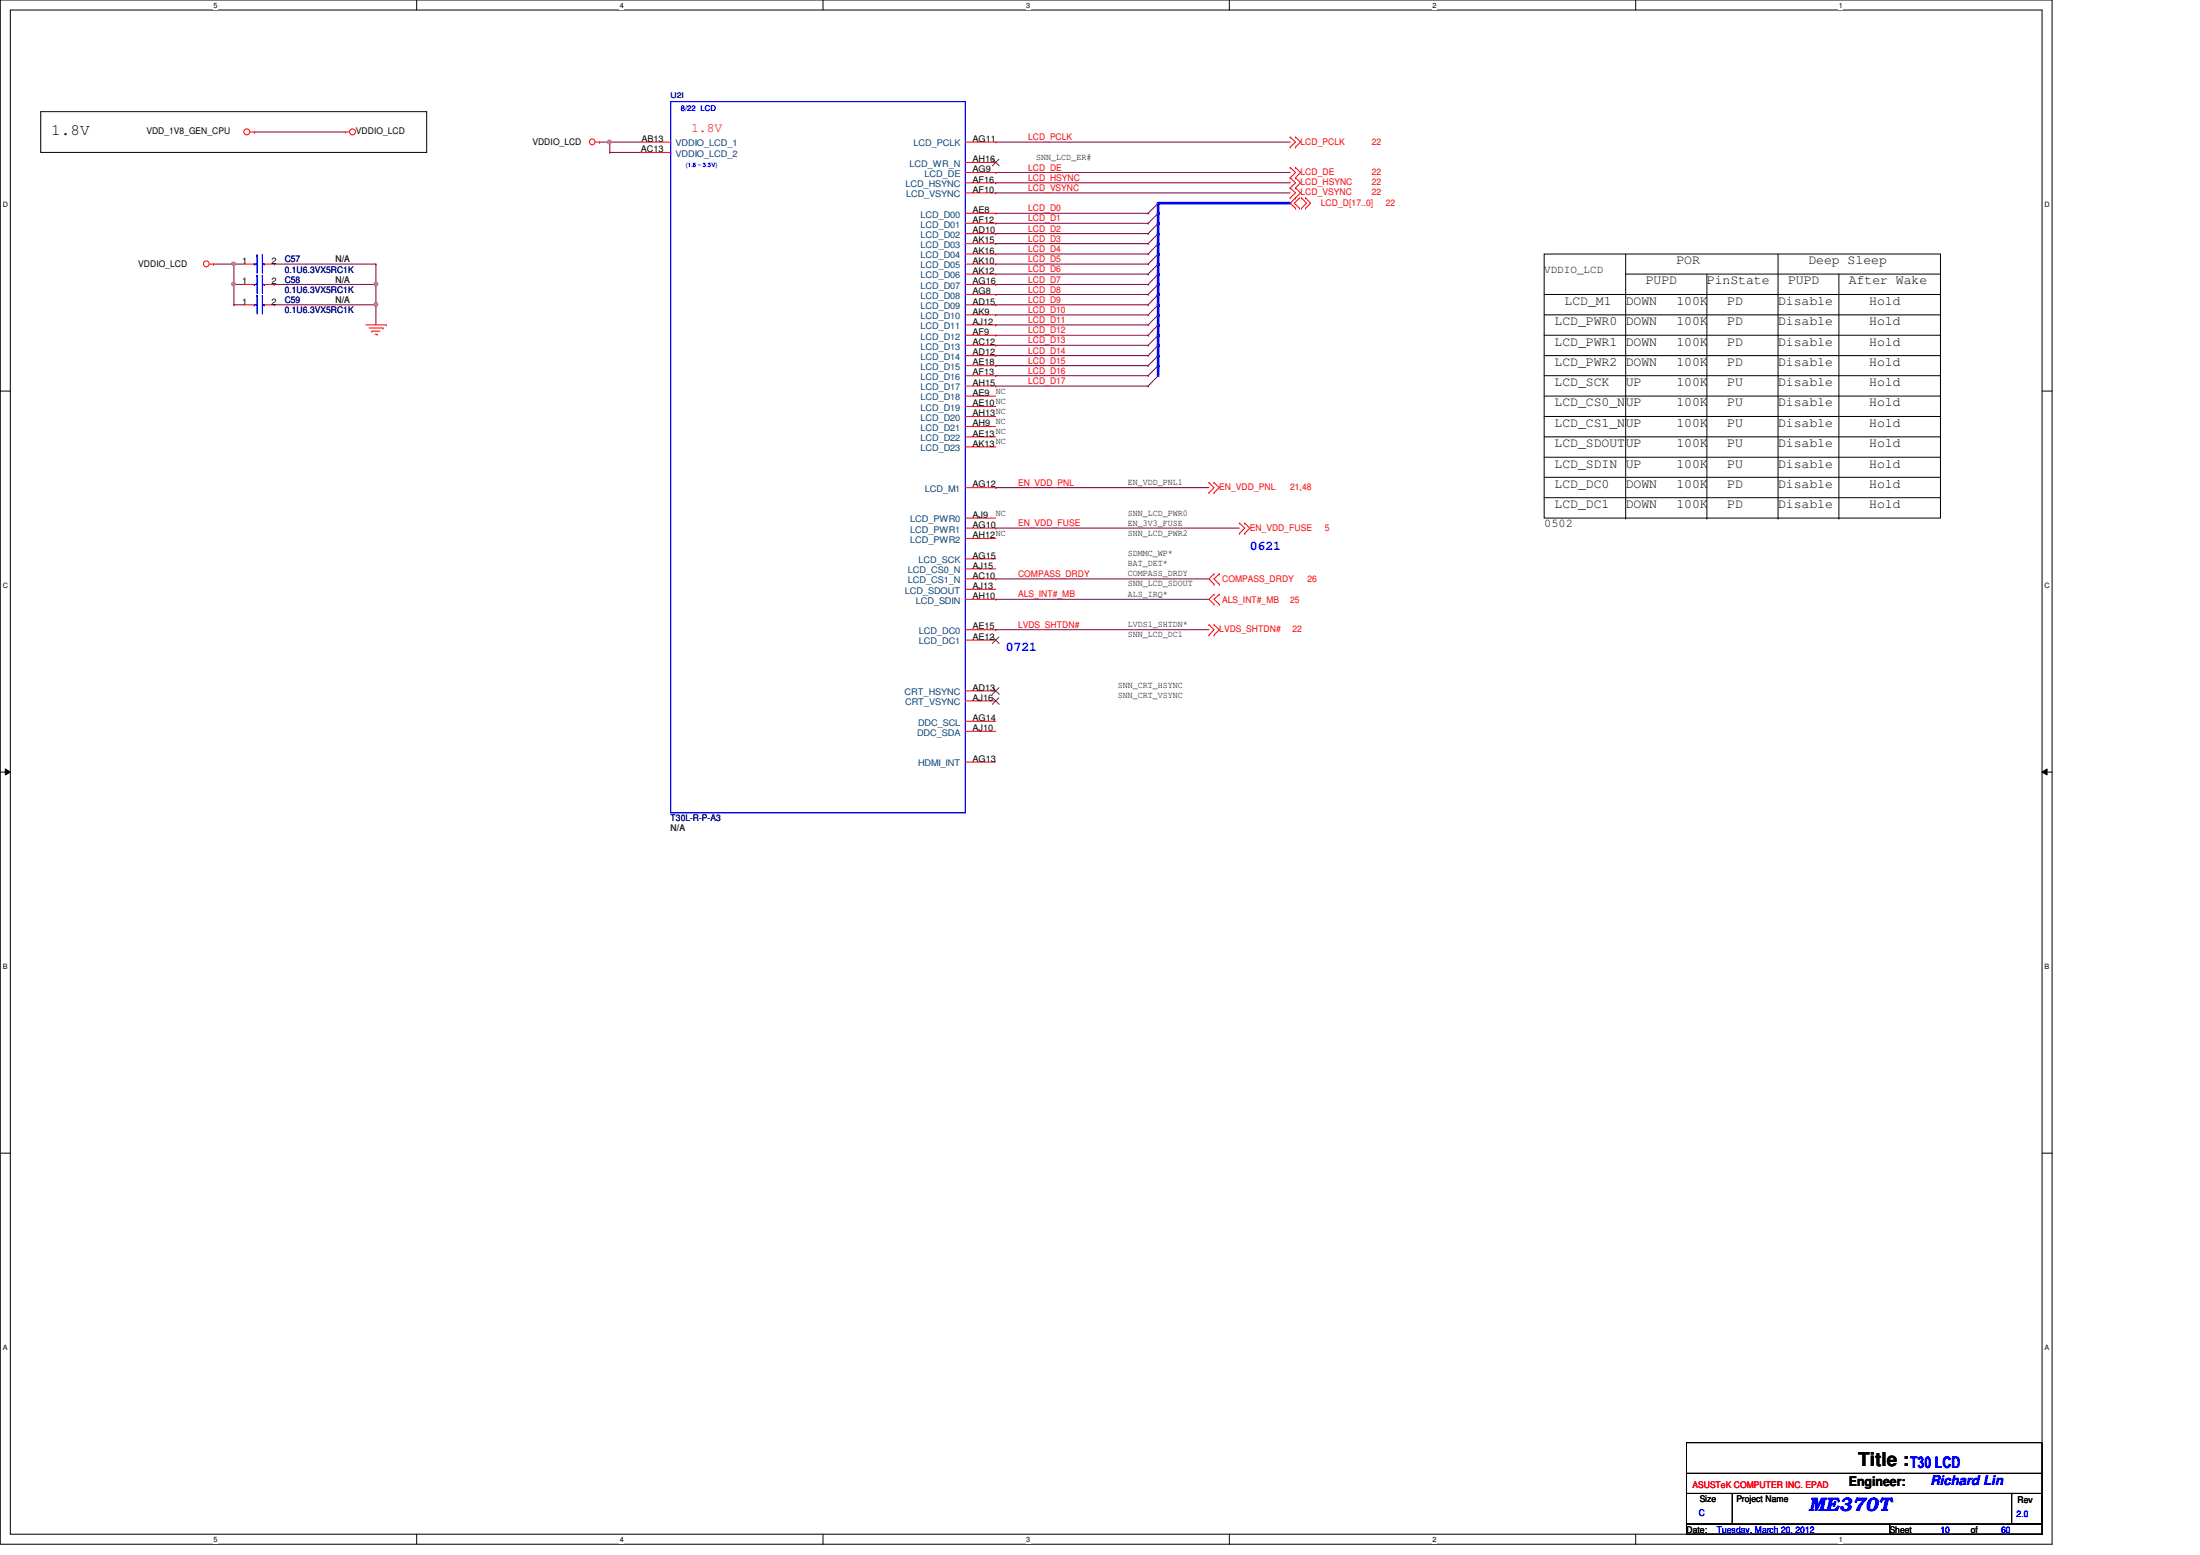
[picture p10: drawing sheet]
<svg xmlns="http://www.w3.org/2000/svg" width="297mm" height="210mm" viewBox="0 0 297 210" stroke-linecap="round" stroke-linejoin="round" font-family="sans-serif">
<path d="M0 0h277.1v208.4h-277.1zM1.4 1.4h274.3v205.7h-274.3z" fill="none" stroke="#000" stroke-width=".14"/>
<g fill="#fff">
<path d="M28.8 .1h.6v1.1h-.6z"/>
<path d="M28.8 207.2h.6v1.1h-.6z"/>
</g>
<path d="M56.3 0v1.4M56.3 207.1v1.3" fill="none" stroke="#000" stroke-width=".14"/>
<g fill="#fff">
<path d="M83.7 .1h.5v1.1h-.5z"/>
<path d="M83.7 207.2h.5v1.1h-.5z"/>
</g>
<path d="M111.1 0v1.4M111.1 207.1v1.3" fill="none" stroke="#000" stroke-width=".14"/>
<g fill="#fff">
<path d="M138.6 .1h.5v1.1h-.5z"/>
<path d="M138.6 207.2h.5v1.1h-.5z"/>
</g>
<path d="M166 0v1.4M166 207.1v1.3" fill="none" stroke="#000" stroke-width=".14"/>
<g fill="#fff">
<path d="M193.4 .1h.6v1.1h-.6z"/>
<path d="M193.4 207.2h.6v1.1h-.6z"/>
</g>
<path d="M220.8 0v1.4M220.8 207.1v1.3" fill="none" stroke="#000" stroke-width=".14"/>
<g fill="#fff">
<path d="M248.3 .1h.5v1.1h-.5z"/>
<path d="M248.3 207.2h.5v1.1h-.5z"/>
<path d="M.4 27.1h.7v1.1h-.7z"/>
<path d="M276.1 27.1h.7v1.1h-.7z"/>
<path d="M.4 78.5h.7v1.1h-.7z"/>
<path d="M276.1 78.5h.7v1.1h-.7z"/>
</g>
<path d="M0 52.8h1.4M275.7 52.8h1.4" fill="none" stroke="#000" stroke-width=".14"/>
<g fill="#fff">
<path d="M.4 129.9h.6v1.1h-.6z"/>
<path d="M276.1 129.9h.6v1.1h-.6z"/>
</g>
<path d="M0 104.2h1.4M.7 103.8l.7 .4-.7 .4zM275.7 104.2l.7-.4v.8zM275.7 104.2h1.4" fill="none" stroke="#000" stroke-width=".14"/>
<path d="M.7 103.8l.7 .4-.7 .4zM275.7 104.2l.7-.4v.8z" fill="#000"/>
<g fill="#fff">
<path d="M.4 181.4h.6v1.1h-.6z"/>
<path d="M276.1 181.4h.6v1.1h-.6z"/>
</g>
<path d="M0 155.7h1.4M275.7 155.7h1.4" fill="none" stroke="#000" stroke-width=".14"/>
<path d="M31.6 38.4h.1M31.6 35.6h.1M31.6 38.4h1.3M31.6 35.6v2.8" fill="none" stroke="#800040" stroke-width=".14"/>
<circle cx="31.5" cy="35.6" r=".25" fill="#f0f"/>
<circle cx="31.5" cy="35.6" r=".25" fill="none" stroke="#f0f" stroke-width=".14"/>
<path d="M156.4 45.3v1.3" fill="none" stroke="#00f" stroke-width=".38"/>
<circle cx="156.4" cy="45.3" r=".19" fill="#00f"/>
<path d="M134.4 35.6h.1M134.4 35.6h20.6" fill="none" stroke="#800040" stroke-width=".14"/>
<path d="M156.4 27.4h17.8" fill="none" stroke="#00f" stroke-width=".38"/>
<circle cx="156.4" cy="27.4" r=".19" fill="#00f"/>
<g fill="none" stroke="#800040" stroke-width=".14">
<path d="M37 38.4h.1M50.8 35.6h.1M50.8 35.6v2.8h-13.8M134.4 31.5h.1M134.4 37h.1M134.4 32.9h.1M134.4 28.8h.1M134.4 38.4h.1M134.4 34.3h.1M134.4 30.1h.1M134.4 39.8h.1M134.4 31.5h20.6"/>
<path d="M134.4 37h20.6M134.4 32.9h20.6M134.4 28.8h20.6M134.4 38.4h20.6M134.4 34.3h20.6M134.4 30.1h20.6M134.4 39.8h20.6M134.4 46.6h.1M134.4 42.5h.1M134.4 48h.1M134.4 43.9h.1M134.4 49.4h.1"/>
<path d="M134.4 45.3h.1M134.4 41.1h.1M134.4 50.7h.1M134.4 52.1h.1M134.4 46.6h20.6M134.4 42.5h20.6M134.4 48h20.6M134.4 43.9h20.6M134.4 49.4h20.6M134.4 45.3h20.6M134.4 41.1h20.6M134.4 50.7h20.6"/>
<path d="M134.4 52.1h20.6"/>
</g>
<path d="M156.4 30.1v1.4" fill="none" stroke="#00f" stroke-width=".38"/>
<circle cx="156.4" cy="30.1" r=".19" fill="#00f"/>
<path d="M156.4 35.6v1.4" fill="none" stroke="#00f" stroke-width=".38"/>
<circle cx="156.4" cy="35.6" r=".19" fill="#00f"/>
<path d="M156.4 39.8v1.3" fill="none" stroke="#00f" stroke-width=".38"/>
<circle cx="156.4" cy="39.8" r=".19" fill="#00f"/>
<path d="M156.4 42.5v1.4" fill="none" stroke="#00f" stroke-width=".38"/>
<circle cx="156.4" cy="42.5" r=".19" fill="#00f"/>
<path d="M156.4 49.4v1.3" fill="none" stroke="#00f" stroke-width=".38"/>
<circle cx="156.4" cy="49.4" r=".19" fill="#00f"/>
<path d="M37 41.1h.1M37 41.1h13.8" fill="none" stroke="#800040" stroke-width=".14"/>
<circle cx="50.8" cy="41.1" r=".26" fill="#f0f"/>
<circle cx="50.8" cy="41.1" r=".26" fill="none" stroke="#f0f" stroke-width=".14"/>
<path d="M50.8 38.4h.1M50.8 38.4v2.7M134.4 65.8h.1M134.4 71.3h.1M134.4 78.1h.1M134.4 65.8h28.8M134.4 71.3h32.9M134.4 78.1h28.8M134.4 80.9h.1M134.4 80.9h28.8" fill="none" stroke="#800040" stroke-width=".14"/>
<circle cx="50.8" cy="38.4" r=".26" fill="#f0f"/>
<circle cx="50.8" cy="38.4" r=".26" fill="none" stroke="#f0f" stroke-width=".14"/>
<g fill="none" stroke="#800040" stroke-width=".14">
<path d="M134.4 19.2h.1M134.4 19.2h39.8M28.8 35.6h.1M28.8 35.6h2.8M31.6 38.4h.1M31.6 38.4v2.7M37 35.6h.1M37 35.6h13.8M134.4 23.3h.1M134.4 24.7h.1M134.4 26h.1M134.4 23.3h39.8"/>
<path d="M134.4 24.7h39.8M134.4 26h39.8M31.6 41.1h.1M31.6 41.1h1.3M50.8 41.1h.1M50.8 41.1v2.8"/>
</g>
<circle cx="31.5" cy="38.4" r=".26" fill="#f0f"/>
<circle cx="31.5" cy="38.4" r=".26" fill="none" stroke="#f0f" stroke-width=".14"/>
<path d="M34.3 17.8h.1M34.3 17.8h12.3M31.6 35.6h.1M31.6 35.6h1.3" fill="none" stroke="#800040" stroke-width=".14"/>
<path d="M156.4 32.9v1.4" fill="none" stroke="#00f" stroke-width=".38"/>
<circle cx="156.4" cy="32.9" r=".19" fill="#00f"/>
<path d="M156.4 31.5v1.4" fill="none" stroke="#00f" stroke-width=".38"/>
<circle cx="156.4" cy="31.5" r=".19" fill="#00f"/>
<path d="M156.4 34.3v1.3" fill="none" stroke="#00f" stroke-width=".38"/>
<circle cx="156.4" cy="34.3" r=".19" fill="#00f"/>
<path d="M156.4 38.4v1.4" fill="none" stroke="#00f" stroke-width=".38"/>
<circle cx="156.4" cy="38.4" r=".19" fill="#00f"/>
<path d="M156.4 37v1.4" fill="none" stroke="#00f" stroke-width=".38"/>
<circle cx="156.4" cy="37" r=".19" fill="#00f"/>
<path d="M156.4 28.8v1.3" fill="none" stroke="#00f" stroke-width=".38"/>
<circle cx="156.4" cy="28.8" r=".19" fill="#00f"/>
<path d="M156.4 27.4v1.4" fill="none" stroke="#00f" stroke-width=".38"/>
<circle cx="156.4" cy="27.4" r=".19" fill="#00f"/>
<path d="M156.4 41.1v1.4" fill="none" stroke="#00f" stroke-width=".38"/>
<circle cx="156.4" cy="41.1" r=".19" fill="#00f"/>
<path d="M156.4 43.9v1.4" fill="none" stroke="#00f" stroke-width=".38"/>
<circle cx="156.4" cy="43.9" r=".19" fill="#00f"/>
<path d="M156.4 48v1.4" fill="none" stroke="#00f" stroke-width=".38"/>
<circle cx="156.4" cy="48" r=".19" fill="#00f"/>
<path d="M156.4 46.6v1.4" fill="none" stroke="#00f" stroke-width=".38"/>
<circle cx="156.4" cy="46.6" r=".19" fill="#00f"/>
<path d="M82.3 19.2h.1M82.3 19.2h4.1M82.3 19.2v1.4M82.3 20.6h.1M82.3 20.6h4.1M134.4 85h.1M134.4 85h28.8" fill="none" stroke="#800040" stroke-width=".14"/>
<circle cx="82.3" cy="19.2" r=".26" fill="#f0f"/>
<circle cx="82.3" cy="19.2" r=".26" fill="none" stroke="#f0f" stroke-width=".14"/>
<g fill="none" stroke="#800040" stroke-width=".14">
<path d="M80.9 19.2h.1M80.9 19.2h1.4M155 34.3h.1M155 37h.1M155 38.4h.1M155 28.8h.1M155 30.1h.1M155 35.6h.1M155 32.9h.1M155 31.5h.1M155 39.8h.1M156.4 32.9l-1.4 1.4"/>
<path d="M156.4 35.6l-1.4 1.4M156.4 37l-1.4 1.4M156.4 27.4l-1.4 1.4M156.4 28.8l-1.4 1.3M156.4 34.3l-1.4 1.3M156.4 31.5l-1.4 1.4M156.4 30.1l-1.4 1.4M156.4 38.4l-1.4 1.4M156.4 39.8l-1.4 1.3M155 45.3h.1M155 48h.1M155 49.4h.1"/>
<path d="M155 41.1h.1M155 46.6h.1M155 43.9h.1M155 42.5h.1M155 50.7h.1M155 52.1h.1M156.4 43.9l-1.4 1.4M156.4 46.6l-1.4 1.4M156.4 48l-1.4 1.4M156.4 45.3l-1.4 1.3M156.4 42.5l-1.4 1.4M156.4 41.1l-1.4 1.4"/>
<path d="M156.4 49.4l-1.4 1.3M156.4 50.7l-1.4 1.4"/>
</g>
<g fill="none" stroke="#f00" stroke-width=".14">
<path d="M33.8 17.8h.5M34.3 17.8h.1M46.6 17.8h.1M46.6 17.8h.6M80.4 19.2h.5M80.9 19.2h.1M86.4 19.2h4.1M130.3 19.2h4.1M174.2 19.9h.1M174.2 18.5h.1M174.2 18.5l.7 .7-.7 .7M174.9 19.9h.1"/>
<path d="M174.9 18.5h.1M174.9 18.5l.7 .7-.7 .7M28.3 35.6h.5M28.8 35.6h.1M32.9 35.6h1.4M32.9 38.4h1.4M35.7 35.6h1.3M35.7 38.4h1.3M86.4 20.6h4.1M130.3 35.6h4.1M130.3 39.8h4.1M130.3 38.4h4.1"/>
<path d="M130.3 37h4.1M130.3 34.3h4.1M130.3 32.9h4.1M130.3 31.5h4.1M130.3 30.1h4.1M130.3 28.8h4.1M130.3 26h4.1M130.3 24.7h4.1M130.3 23.3h4.1M130.3 21.9h4.1M174.2 24h.1M174.2 22.6h.1"/>
<path d="M174.2 25.4h.1M174.2 26.7h.1M174.2 22.6l.7 .7-.7 .7M174.2 24l.7 .7-.7 .7M174.2 25.4l.7 .6-.7 .7M174.9 24h.1M174.9 22.6h.1M174.9 25.4h.1M174.9 26.7h.1M174.9 28.1h.1M174.9 22.6l.7 .7-.7 .7M174.9 24l.7 .7-.7 .7"/>
<path d="M174.9 25.4l.7 .6-1.4 1.4 .7 .7M175.5 28.1h.1M175.5 26.7h.1M175.5 26.7l-.8 .7 .8 .7M175.7 28.1h.1M175.7 26.7h.1M175.7 26.7l.7 .7-.7 .7M176.3 26.7h.1M176.3 28.1h.1M176.3 26.7l.6 .7-.6 .7M32.9 41.1h1.4M35.7 41.1h1.3"/>
<path d="M49.4 43.9h2.8M49.8 44.3h1.9M50.2 44.7h.1M50.2 44.7h1.1M50.6 45.1h.3M50.9 45.1h.1M51.7 44.3h.1M52.2 43.9h.1M130.3 43.9h4.1M130.3 59h4.1M130.3 57.6h4.1M130.3 56.2h4.1"/>
<path d="M130.3 54.9h4.1M130.3 53.5h4.1M130.3 52.1h4.1M130.3 50.7h4.1M130.3 49.4h4.1M130.3 48h4.1M130.3 46.6h4.1M130.3 45.3h4.1M130.3 42.5h4.1M130.3 41.1h4.1M130.3 79.5h4.1M130.3 78.1h4.1"/>
<path d="M130.3 76.8h4.1M130.3 75.4h4.1M130.3 72.7h4.1M130.3 71.3h4.1M130.3 69.9h4.1M130.3 65.8h4.1M130.3 60.3h4.1M163.2 66.5h.1M163.2 65.2h.1M163.2 65.2l.7 .6-.7 .7M163.9 77.5h.1M163.9 78.9h.1"/>
<path d="M163.9 66.5h.1M163.9 65.2h.1M163.9 77.5l-.7 .6 .7 .8M163.9 65.2l.7 .6-.7 .7M164.6 78.9h.1M164.6 77.5h.1M164.6 77.5l-.7 .6 .7 .8M167.3 72h.1M167.3 70.6h.1M167.3 70.6l.8 .7-.8 .7M168.1 72h.1M168.1 70.6h.1"/>
<path d="M168.1 70.6l.6 .7-.6 .7M130.3 98.7h4.1M130.3 97.4h4.1M130.3 94.6h4.1M130.3 93.3h4.1M130.3 86.4h4.1M130.3 85h4.1M130.3 80.9h4.1M163.2 84.3h.1M163.2 85.7h.1M163.2 84.3l.7 .7-.7 .7M163.9 80.2h.1"/>
<path d="M163.9 81.6h.1M163.9 84.3h.1M163.9 85.7h.1M163.9 80.2l-.7 .7 .7 .7M163.9 84.3l.7 .7-.7 .7M164.6 81.6h.1M164.6 80.2h.1M164.6 80.2l-.7 .7 .7 .7M130.3 102.9h4.1"/>
<circle cx="33.3" cy="17.8" r=".4"/>
<circle cx="47.6" cy="17.8" r=".4"/>
<circle cx="80" cy="19.2" r=".39"/>
<circle cx="27.8" cy="35.6" r=".39"/>
</g>
<g fill="none" stroke="#000" stroke-width=".14">
<path d="M5.5 15.1h52.1v5.5h-52.1zM208.5 34.3h53.5v35.6h-53.5zM208.5 39.8h53.5M219.5 37h42.5M219.5 34.3v35.6M230.5 37v32.9M240.1 34.3v35.6M248.3 37v32.9M262 37h.1M262 39.8h.1M208.5 45.3h53.5M208.5 48h53.5"/>
<path d="M208.5 42.5h53.5M208.5 50.7h53.5M208.5 53.5h53.5M208.5 56.2h53.5M208.5 59h53.5M262 45.3h.1M262 48h.1M262 42.5h.1M262 50.7h.1M262 53.5h.1M262 56.2h.1M262 59h.1"/>
<path d="M208.5 61.7h53.5M208.5 64.4h53.5M208.5 67.2h53.5M219.5 69.9h.1M230.5 69.9h.1M240.1 69.9h.1M248.3 69.9h.1M262 61.7h.1M262 64.4h.1M262 67.2h.1M227.7 194.7h48v11h-48zM227.7 198.9h48"/>
<path d="M275.7 198.9h.1M227.7 201.6h6.2v4.1h-6.2zM227.7 205.7h27.4v1.4h-27.4zM234 201.6h37.6M255.1 205.7h20.6v1.4h-20.6zM271.6 201.6h4.1v4.1h-4.1zM271.6 201.6h.1"/>
</g>
<g fill="none" stroke="#00f" stroke-width=".14">
<path d="M90.5 13.7h39.8v96h-39.8zM90.5 19.2h.1M34.3 38.4h.1M34.3 35.6h.1M34.3 38.4h.4M34.3 35.6h.4M34.7 37.2h.1M34.7 34.4h.1M34.7 39.9h.1M34.7 34.4v2.5M34.7 37.2v2.4M34.7 39.9v2.5"/>
<path d="M35.4 37.2h.1M35.4 34.4h.1M35.4 39.9h.1M35.4 34.4v2.5M35.4 37.2v2.4M35.4 39.9v2.5M35.4 38.4h.3M35.4 35.6h.3M35.7 38.4h.1M35.7 35.6h.1M90.5 20.6h.1M34.3 41.1h.1"/>
<path d="M34.3 41.1h.4M35.4 41.1h.3M35.7 41.1h.1"/>
</g>
<path d="M134 21.5l.9 .9M134.9 21.5l-.9 .9M134 94.2l.9 .9M134 92.8l.9 .9M134 86l.9 .9M134.9 94.2l-.9 .9M134.9 92.8l-.9 .9M134.9 86l-.9 .9" fill="none" stroke="#804000" stroke-width=".14"/>
<circle cx="31.5" cy="35.6" r=".25" fill="#f0f"/>
<circle cx="31.5" cy="35.6" r=".25" fill="none" stroke="#f0f" stroke-width=".14"/>
<circle cx="50.8" cy="41.1" r=".26" fill="#f0f"/>
<circle cx="50.8" cy="41.1" r=".26" fill="none" stroke="#f0f" stroke-width=".14"/>
<circle cx="50.8" cy="38.4" r=".26" fill="#f0f"/>
<circle cx="50.8" cy="38.4" r=".26" fill="none" stroke="#f0f" stroke-width=".14"/>
<circle cx="31.5" cy="38.4" r=".26" fill="#f0f"/>
<circle cx="31.5" cy="38.4" r=".26" fill="none" stroke="#f0f" stroke-width=".14"/>
<circle cx="82.3" cy="19.2" r=".26" fill="#f0f"/>
<circle cx="82.3" cy="19.2" r=".26" fill="none" stroke="#f0f" stroke-width=".14"/>
<text font-size="2.6" x="250.9" y="197.9">Title :</text>
<text font-size="2.6" fill="#00f" x="244.2" y="204">ME370T</text>
<text font-size="2.2" x="6.9" y="18.2">1.8V</text>
<text font-size="2.2" fill="#00f" x="257.9" y="198.2">T30 LCD</text>
<text font-size="1.8" fill="#f00" x="93.3" y="17.8">1.8V</text>
<g font-size="1.8">
<text x="226.4" y="35.7">POR</text>
<text x="244.2" y="35.7">Deep Sleep</text>
<text x="211.2" y="41.1">LCD_M1</text>
<text x="219.5" y="41.1">DOWN</text>
<text x="222.2" y="38.4">PUPD</text>
<text x="226.4" y="41.1">100K</text>
<text x="230.5" y="38.4">PinState</text>
<text x="233.2" y="41.1">PD</text>
<text x="240.1" y="41.1">Disable</text>
<text x="241.4" y="38.4">PUPD</text>
<text x="249.6" y="38.4">After Wake</text>
<text x="252.4" y="41.1">Hold</text>
<text x="209.9" y="43.9">LCD_PWR0</text>
<text x="209.9" y="46.7">LCD_PWR1</text>
<text x="219.5" y="43.9">DOWN</text>
<text x="219.5" y="46.7">DOWN</text>
<text x="226.4" y="43.9">100K</text>
<text x="226.4" y="46.7">100K</text>
<text x="233.2" y="43.9">PD</text>
<text x="233.2" y="46.7">PD</text>
<text x="240.1" y="43.9">Disable</text>
<text x="240.1" y="46.7">Disable</text>
<text x="252.4" y="43.9">Hold</text>
<text x="252.4" y="46.7">Hold</text>
<text x="209.9" y="49.4">LCD_PWR2</text>
<text x="209.9" y="52.1">LCD_SCK</text>
<text x="219.5" y="49.4">DOWN</text>
<text x="219.5" y="52.1">UP</text>
<text x="226.4" y="52.1">100K</text>
<text x="226.4" y="49.4">100K</text>
<text x="233.2" y="52.1">PU</text>
<text x="233.2" y="49.4">PD</text>
<text x="240.1" y="49.4">Disable</text>
<text x="240.1" y="52.1">Disable</text>
<text x="252.4" y="49.4">Hold</text>
<text x="252.4" y="52.1">Hold</text>
<text x="209.9" y="54.9">LCD_CS0_N</text>
<text x="209.9" y="57.6">LCD_CS1_N</text>
<text x="219.5" y="54.9">UP</text>
<text x="219.5" y="57.6">UP</text>
<text x="226.4" y="54.9">100K</text>
<text x="226.4" y="57.6">100K</text>
<text x="233.2" y="54.9">PU</text>
<text x="233.2" y="57.6">PU</text>
<text x="240.1" y="54.9">Disable</text>
<text x="240.1" y="57.6">Disable</text>
<text x="252.4" y="54.9">Hold</text>
<text x="252.4" y="57.6">Hold</text>
<text x="209.9" y="60.4">LCD_SDOUT</text>
<text x="209.9" y="63.1">LCD_SDIN</text>
<text x="209.9" y="65.8">LCD_DC0</text>
<text x="219.5" y="60.4">UP</text>
<text x="219.5" y="63.1">UP</text>
<text x="219.5" y="65.8">DOWN</text>
<text x="226.4" y="65.8">100K</text>
<text x="226.4" y="60.4">100K</text>
<text x="226.4" y="63.1">100K</text>
<text x="233.2" y="60.4">PU</text>
<text x="233.2" y="63.1">PU</text>
<text x="233.2" y="65.8">PD</text>
<text x="240.1" y="63.1">Disable</text>
<text x="240.1" y="65.8">Disable</text>
<text x="240.1" y="60.4">Disable</text>
<text x="252.4" y="63.1">Hold</text>
<text x="252.4" y="65.8">Hold</text>
<text x="252.4" y="60.4">Hold</text>
<text x="209.9" y="68.6">LCD_DC1</text>
<text x="219.5" y="68.6">DOWN</text>
<text x="226.4" y="68.6">100K</text>
<text x="233.2" y="68.6">PD</text>
<text x="240.1" y="68.6">Disable</text>
<text x="252.4" y="68.6">Hold</text>
<text x="249.6" y="200.5">Engineer:</text>
</g>
<g font-size="1.8" fill="#00f">
<text x="168.7" y="74.2">0621</text>
<text x="135.8" y="87.9">0721</text>
<text x="260.6" y="200.5">Richard Lin</text>
</g>
<text font-size="1.6" x="208.5" y="71.2">0502</text>
<text font-size="1.5" x="208.5" y="36.9">VDDIO_LCD</text>
<g font-size="1.2">
<text x="19.8" y="18.1">VDD_1V8_GEN_CPU</text>
<text x="48" y="18.1">VDDIO_LCD</text>
<text x="71.9" y="19.5">VDDIO_LCD</text>
<text x="86.5" y="20.5">AC13</text>
<text x="86.6" y="19.1">AB13</text>
<text x="131.3" y="23.2">AG9</text>
<text x="131.3" y="21.9">AH16</text>
<text x="131.3" y="19.1">AG11</text>
<text x="139.9" y="21.6">SNN_LCD_ER#</text>
<text x="131.3" y="28.7">AE8</text>
<text x="131.3" y="26">AF10</text>
<text x="131.3" y="24.6">AF16</text>
<text x="18.7" y="36">VDDIO_LCD</text>
<text x="32.7" y="35.6">1</text>
<text x="36.7" y="35.6">2</text>
<text x="131.3" y="35.6">AK10</text>
<text x="131.3" y="34.2">AK16</text>
<text x="131.3" y="32.9">AK15</text>
<text x="131.3" y="31.5">AD10</text>
<text x="131.3" y="30.1">AF12</text>
<text x="32.7" y="38.4">1</text>
<text x="32.7" y="41.1">1</text>
<text x="36.7" y="38.4">2</text>
<text x="36.7" y="41.1">2</text>
<text x="131.3" y="41.1">AD15</text>
<text x="131.3" y="39.7">AG8</text>
<text x="131.3" y="38.4">AG16</text>
<text x="131.3" y="37">AK12</text>
<text x="131.3" y="48">AD12</text>
<text x="131.3" y="46.6">AC12</text>
<text x="131.3" y="45.2">AF9</text>
<text x="131.3" y="43.8">AJ12</text>
<text x="131.3" y="42.5">AK9</text>
<text x="131.3" y="53.4">AE9 NC</text>
<text x="131.3" y="52.1">AH15</text>
<text x="131.3" y="50.7">AF13</text>
<text x="131.3" y="49.3">AE18</text>
<text x="131.3" y="58.9">AE13</text>
<text x="131.3" y="57.5">AH9 NC</text>
<text x="131.3" y="56.2">AH13NC</text>
<text x="131.3" y="54.8">AE10</text>
<text x="134.4" y="54.5">NC</text>
<text x="134.4" y="58.6">NC</text>
<text x="131.3" y="65.8">AG12</text>
<text x="131.3" y="60.3">AK13NC</text>
<text x="152.3" y="65.4">EN_VDD_PNL1</text>
<text x="131.3" y="71.2">AG10</text>
<text x="131.3" y="69.9">AJ9</text>
<text x="134.4" y="69.6">NC</text>
<text x="152.3" y="71">EN_3V3_FUSE</text>
<text x="152.3" y="69.6">SNN_LCD_PWR0</text>
<text x="131.3" y="76.8">AJ15</text>
<text x="131.3" y="75.4">AG15</text>
<text x="131.3" y="72.6">AH12</text>
<text x="134.4" y="72.3">NC</text>
<text x="152.3" y="72.3">SNN_LCD_PWR2</text>
<text x="152.3" y="75.1">SDMMC_WP*</text>
<text x="152.3" y="76.5">BAT_DET*</text>
<text x="152.3" y="77.8">COMPASS_DRDY</text>
<text x="131.3" y="80.9">AH10</text>
<text x="131.3" y="79.5">AJ13</text>
<text x="131.3" y="78.1">AC10</text>
<text x="152.3" y="79.2">SNN_LCD_SDOUT</text>
<text x="152.3" y="80.6">ALS_IRQ*</text>
<text x="131.3" y="86.4">AE12</text>
<text x="131.3" y="85">AE15</text>
<text x="152.3" y="84.7">LVDS1_SHTDN*</text>
<text x="152.3" y="86">SNN_LCD_DC1</text>
<text x="131.3" y="94.6">AJ16</text>
<text x="131.3" y="93.2">AD13</text>
<text x="150.9" y="92.9">SNN_CRT_HSYNC</text>
<text x="150.9" y="94.3">SNN_CRT_VSYNC</text>
<text x="131.3" y="98.7">AJ10</text>
<text x="131.3" y="97.3">AG14</text>
<text x="131.3" y="102.8">AG13</text>
<text x="229.5" y="202.7">Size</text>
<text x="234.4" y="202.7">Project Name</text>
<text x="272.4" y="202.9">Rev</text>
<text x="227.7" y="206.9">Date:</text>
<text x="255.1" y="206.9">Sheet</text>
<text x="266.1" y="206.9">of</text>
</g>
<g font-size="1.2" fill="#004080">
<text x="91.2" y="21.2">VDDIO_LCD_2</text>
<text x="91.2" y="19.8">VDDIO_LCD_1</text>
<text x="122.8" y="22.5">LCD_WR_N</text>
<text x="123.4" y="19.8">LCD_PCLK</text>
<text x="124.8" y="23.9">LCD_DE</text>
<text x="122.3" y="25.3">LCD_HSYNC</text>
<text x="122.3" y="26.6">LCD_VSYNC</text>
<text x="124.3" y="29.4">LCD_D00</text>
<text x="124.3" y="34.9">LCD_D04</text>
<text x="124.3" y="33.5">LCD_D03</text>
<text x="124.3" y="32.1">LCD_D02</text>
<text x="124.3" y="30.7">LCD_D01</text>
<text x="124.3" y="41.7">LCD_D09</text>
<text x="124.3" y="40.3">LCD_D08</text>
<text x="124.3" y="39">LCD_D07</text>
<text x="124.3" y="37.6">LCD_D06</text>
<text x="124.3" y="36.2">LCD_D05</text>
<text x="124.3" y="47.2">LCD_D13</text>
<text x="124.3" y="45.8">LCD_D12</text>
<text x="124.3" y="44.4">LCD_D11</text>
<text x="124.3" y="43.1">LCD_D10</text>
<text x="124.3" y="52.7">LCD_D17</text>
<text x="124.3" y="51.3">LCD_D16</text>
<text x="124.3" y="50">LCD_D15</text>
<text x="124.3" y="48.6">LCD_D14</text>
<text x="124.3" y="59.6">LCD_D22</text>
<text x="124.3" y="58.2">LCD_D21</text>
<text x="124.3" y="56.8">LCD_D20</text>
<text x="124.3" y="55.5">LCD_D19</text>
<text x="124.3" y="54.1">LCD_D18</text>
<text x="124.3" y="60.9">LCD_D23</text>
<text x="122.9" y="71.9">LCD_PWR1</text>
<text x="122.9" y="70.5">LCD_PWR0</text>
<text x="124.9" y="66.4">LCD_M1</text>
<text x="122.6" y="77.4">LCD_CS0_N</text>
<text x="122.9" y="73.3">LCD_PWR2</text>
<text x="124" y="76">LCD_SCK</text>
<text x="122.2" y="80.1">LCD_SDOUT</text>
<text x="122.6" y="78.7">LCD_CS1_N</text>
<text x="123.7" y="81.5">LCD_SDIN</text>
<text x="124.1" y="87">LCD_DC1</text>
<text x="124.1" y="85.6">LCD_DC0</text>
<text x="122.1" y="93.9">CRT_HSYNC</text>
<text x="122.2" y="95.2">CRT_VSYNC</text>
<text x="123.8" y="99.3">DDC_SDA</text>
<text x="123.9" y="98">DDC_SCL</text>
<text x="123.9" y="103.5">HDMI_INT</text>
</g>
<g font-size="1.2" fill="#f00">
<text x="138.8" y="18.9">LCD_PCLK</text>
<text x="138.8" y="23">LCD_DE</text>
<text x="175.6" y="19.5">LCD_PCLK</text>
<text x="175.6" y="23.6">LCD_DE</text>
<text x="185.2" y="19.5">22</text>
<text x="185.2" y="23.6">22</text>
<text x="138.8" y="28.5">LCD_D0</text>
<text x="138.8" y="29.9">LCD_D1</text>
<text x="138.8" y="24.4">LCD_HSYNC</text>
<text x="138.8" y="25.8">LCD_VSYNC</text>
<text x="175.6" y="25">LCD_HSYNC</text>
<text x="175.6" y="26.4">LCD_VSYNC</text>
<text x="178.3" y="27.9">LCD_D[17..0]</text>
<text x="185.2" y="25">22</text>
<text x="185.2" y="26.4">22</text>
<text x="187.1" y="27.9">22</text>
<text x="138.8" y="35.4">LCD_D5</text>
<text x="138.8" y="31.3">LCD_D2</text>
<text x="138.8" y="32.6">LCD_D3</text>
<text x="138.8" y="34">LCD_D4</text>
<text x="138.8" y="36.7">LCD_D6</text>
<text x="138.8" y="38.1">LCD_D7</text>
<text x="138.8" y="39.5">LCD_D8</text>
<text x="138.8" y="40.9">LCD_D9</text>
<text x="138.8" y="46.4">LCD_D13</text>
<text x="138.8" y="42.2">LCD_D10</text>
<text x="138.8" y="47.8">LCD_D14</text>
<text x="138.8" y="43.6">LCD_D11</text>
<text x="138.8" y="45">LCD_D12</text>
<text x="138.8" y="49.1">LCD_D15</text>
<text x="138.8" y="50.5">LCD_D16</text>
<text x="138.8" y="51.9">LCD_D17</text>
<text x="137.5" y="65.6">EN_VDD_PNL</text>
<text x="137.5" y="71">EN_VDD_FUSE</text>
<text x="164.6" y="66.1">EN_VDD_PNL</text>
<text x="168.7" y="71.6">EN_VDD_FUSE</text>
<text x="174.2" y="66.1">21,48</text>
<text x="178.9" y="71.6">5</text>
<text x="137.5" y="77.9">COMPASS_DRDY</text>
<text x="137.5" y="80.6">ALS_INT#_MB</text>
<text x="165" y="78.6">COMPASS_DRDY</text>
<text x="165" y="81.4">ALS_INT#_MB</text>
<text x="174.2" y="81.4">25</text>
<text x="176.5" y="78.6">26</text>
<text x="137.5" y="84.8">LVDS_SHTDN#</text>
<text x="164.6" y="85.3">LVDS_SHTDN#</text>
<text x="174.5" y="85.3">22</text>
<text x="228.5" y="200.8">ASUSTeK COMPUTER INC. EPAD</text>
</g>
<g font-size="1.2" fill="#000080">
<text x="38.4" y="35.4">C57</text>
<text x="38.4" y="38.1">C58</text>
<text x="38.4" y="39.5">0.1U6.3VX5RC1K</text>
<text x="38.4" y="36.8">0.1U6.3VX5RC1K</text>
<text x="38.4" y="40.9">C59</text>
<text x="38.4" y="42.3">0.1U6.3VX5RC1K</text>
<text x="90.5" y="110.9">T30L-R-P-A3</text>
</g>
<g font-size="1.2" fill="#008000">
<text x="45.3" y="35.4">N/A</text>
<text x="45.3" y="38.1">N/A</text>
<text x="45.3" y="40.9">N/A</text>
<text x="90.5" y="112.2">N/A</text>
</g>
<g font-size="1.2" fill="#00f">
<text x="229.4" y="204.7">C</text>
<text x="231.8" y="206.9">Tuesday, March 20, 2012</text>
<text x="262" y="206.9">10</text>
<text x="270.2" y="206.9">60</text>
<text x="272.3" y="204.8">2.0</text>
</g>
<text font-size="1.1" fill="#000080" x="90.5" y="13.3">U2I</text>
<text font-size="1.1" fill="#00f" x="91.9" y="14.9">8/22 LCD</text>
<g font-size="1">
<text x="28.8" y="1">5</text>
<text x="83.7" y="1">4</text>
<text x="138.6" y="1">3</text>
<text x="193.4" y="1">2</text>
<text x="248.3" y="1">1</text>
<text x=".4" y="27.9">D</text>
<text x="276.1" y="27.9">D</text>
<text x=".4" y="79.4">C</text>
<text x="276.1" y="79.4">C</text>
<text x=".4" y="130.8">B</text>
<text x="276.1" y="130.8">B</text>
<text x=".4" y="182.2">A</text>
<text x="276.1" y="182.2">A</text>
<text x="28.8" y="208.1">5</text>
<text x="83.7" y="208.1">4</text>
<text x="138.6" y="208.1">3</text>
<text x="193.4" y="208.1">2</text>
<text x="248.3" y="208.1">1</text>
</g>
<text font-size=".8" fill="#00f" x="92.6" y="22.6">(1.8 ~ 3.3V)</text>
</svg>
